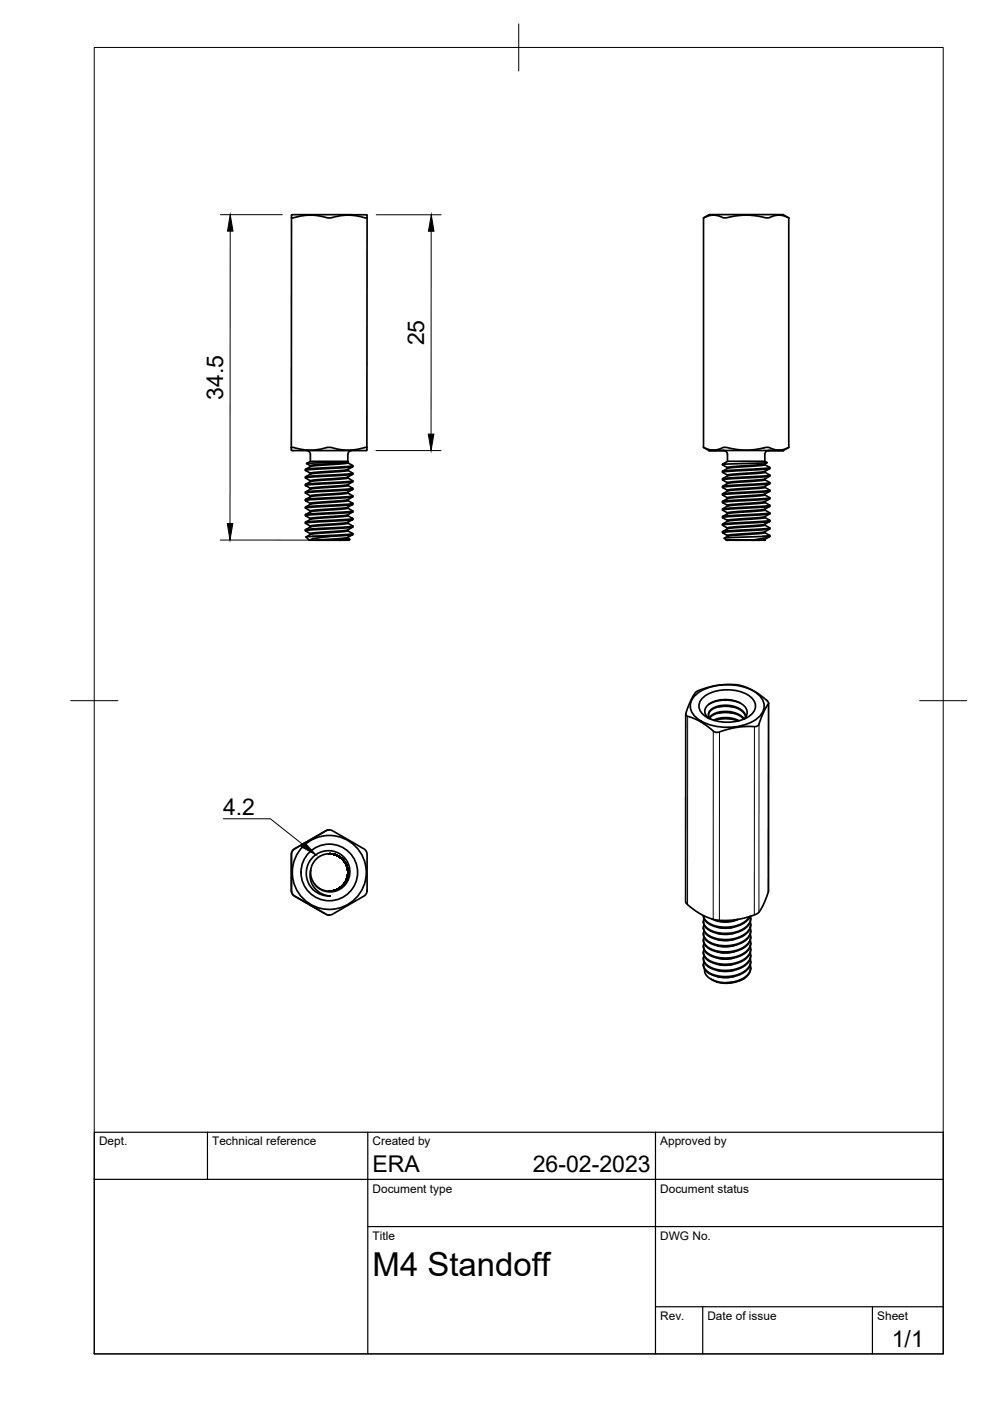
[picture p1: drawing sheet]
<svg xmlns="http://www.w3.org/2000/svg" width="210mm" height="297mm" viewBox="0 0 210 297" stroke-linecap="round" stroke-linejoin="round" font-family="sans-serif">
<!-- layer: Visible -->
<g fill="none" stroke="#000" stroke-width=".36">
<path d="M61.8 46.1v48.8M77.8 46.1v-.4a1.18 1.18 0 0 0-1.2-.2h-14.6l-.2 .1v.6l3.4-.6 1.9 .1 2.6 .5 3.6-.6 1.9 .1 2.3 .5 .3-.1v48.8M149.2 46.2l1.7-.6 1.3 .1 1.1 .5h.6l2-.4 2.3-.2 2.3 .2 2 .4h.6l1.1-.5 1.3-.1 1.7 .6M150.3 45.5l-1.1 .7v48.7M150.4 45.5h15.7M166.1 45.5l1.1 .7M167.2 46.2v48.7M61.8 94.9l2.7 .5h1.9l3.7-.5 2.2 .4 1.8 .1 3.6-.5 .1 .5-15.9 .1-.1-.1zM65 95.5a.79 .79 0 0 1 .8 .8v1.5M65 98.3l.8 .4M65.8 97.8h7.9M65.8 98.7v.2"/>
<path d="M65.8 97.8l-.8 .5M65.8 98.9l-1 .6M73.7 99.6l-7.9 .7M73.7 98l-7.9 .7M73.7 99.7l1.1 .7-9.2 .6-.8 .1v.2M73.7 98.1l1.1 .6-9.4 .7-.6 .1v.2M73.7 99.6v.2l-.4 .1-7.5 .6M73.7 98.1l-7.9 .8M73.7 96.3v1.5M73.7 97.9v.2M73.7 97.8l.2 .1M73.9 97.9l-8.9 .4"/>
<path d="M73.9 97.9l-.2 .1M74.6 95.5a.79 .79 0 0 0-.8 .8M74.8 99l-1.1 .6M74.8 98.7v.3l-.8 .1-9.2 .6 1 .6M149.2 94.9l1.7 .5 1.3-.1 1.4-.5 3.9 .6 2.5-.1 2.8-.5 1.4 .5 1.3 .1 1.7-.5M149.2 94.9l1.1 .6M153.2 99.9v.2M153.2 98.6l1 .6M153.5 95.5l.4 .2 .3 .4v1.7M153.5 95.5h-3.1h15.6h-3.1M153.7 98.4h-.5M154.2 97.8h8"/>
<path d="M154.2 97.8l-1 .7M162.1 100l-7.9 .7M162.2 98.5l-7.6 .7-1.4 .7M162.2 98.5l1 .6M162.2 98.3v.2M162.2 100v.1M162.6 98.1l-1.1 .4-7 .5-.3 .1v.2M162.9 95.5l-.5 .2-.2 .6v1.5l.4 .3-8.7 .3-.7 .2M163.2 99.1l-.9 .2-7.4 .4-1.7 .2M163.2 99.1v.3l-.6 .1-7.5 .4-1.9 .2M163.2 99.4l-1.1 .6M167.2 94.9l-1.1 .6"/>
<path d="M64.8 102.7v.2M64.8 104.3v.2M64.8 105.9v.2M64.8 110.7v.2M64.8 112.3v.2M64.8 112.6l1 .5M64.8 111l1 .6M64.8 109.4l1 .5M64.8 104.5l1 .6M64.8 102.9l1 .6M64.8 101.4l1 .5M64.9 113.9l.8 .6"/>
<path d="M65.7 114.5h6.2M65.8 100.3v.2M65.8 101.9v.2M65.8 103.5v.2M65.8 106.7v.2M65.8 108.3v.2M65.8 109.9v.2M65.8 113.1v.2M65.8 113.3l-.9 .5M65.8 110.1l-1 .6M65.8 108.5l-1 .6M65.8 106.9l-1 .6"/>
<path d="M65.8 105.3l-1 .6M65.8 102.1l-1 .6M65.8 100.5l-1 .6M66.2 113.7h3.6M66.2 113.7l-1.3 .2M69.8 113.7l-3.3 .5-.8 .3M73.7 112.5l1.1 .6-8.6 .6M73.7 114.1l.4 .3-2.2 .1M73.7 114.1l-3.9 .4M73.7 112.5l-7.9 .8M73.7 107.6l-7.9 .7M73.7 106l-7.9 .7"/>
<path d="M73.7 104.4l-7.4 .6-.5 .1v.2M73.7 112.4v.1M73.7 113.9v.2M73.7 110.9l1.1 .7-10 .7M73.7 109.3l1.1 .6-10 .8M73.7 107.7l1.1 .6-1.5 .2-7.7 .5-.8 .1v.2M73.7 106.1l1.1 .7-9.4 .6-.6 .1v.2M73.7 104.5l1.1 .6-10 .8M73.7 102.9l1.1 .7-10 .7M73.7 101.3l1.1 .6-10 .8M73.7 110.9l-7.4 .7-1.5 .7M73.7 109.3l-7.9 .8"/>
<path d="M73.7 107.6v.2l-.4 .1-7.5 .6M73.7 106.1l-7.9 .8M73.7 104.5l-7.9 .8M73.7 102.9l-7.4 .7-.5 .1-1 .6M73.7 101.3l-7.9 .8M73.7 101.1v.2M73.7 102.8v.1M73.7 104.4v.1M73.7 105.9v.2M73.7 109.1v.2M73.7 110.8v.1M74.1 114.4a3.9 3.9 0 0 1-2.2 .1"/>
<path d="M74.8 113.4l-1.5 .7-6.3 .4M74.8 111.8l-1.5 .7-6.4 .4-1.1 .2M74.8 110.2l-1.3 .6-7 .6-.7 .1v.2M74.8 108.5l-1.1 .7-.6 .1-7.3 .6M74.8 102.2l-1.4 .7-7.6 .6M74.8 100.5l-1.1 .7-.4 .1-7.5 .6M74.8 103.8l-1.1 .6M74.8 105.4l-1.1 .6M74.8 107l-1.1 .6M74.8 100.3v.3l-.9 .1-7.7 .4-1.4 .3M74.8 101.9l-.1 .3-.6 .1-8 .4-1.3 .2M74.8 103.5v.3l-.6 .1-8.2 .4-1.2 .2"/>
<path d="M74.8 105.1l-.1 .3-.8 .1-9.1 .6 1 .7M74.8 106.7l-.1 .3-.7 .1-9.2 .6 1 .6M74.8 108.3v.3l-.7 .1-8.1 .4-1.2 .3M74.8 109.9l-.1 .3-.4 .1-8.5 .5-1 .2M74.8 111.5v.3l-.6 .1-8.2 .4-1.2 .3M74.8 113.1v.3l-.5 .1-4.5 .2M153.2 104.7v.2M153.2 106.3v.2M153.2 107.9v.2M153.2 112.7v.2M153.2 113l1 .5M153.2 111.4l1 .6"/>
<path d="M153.2 108.1l1 .6M153.2 106.6l1 .6M153.2 105l1 .5M153.2 103.4l1 .6M153.2 100.1l1 .6M153.6 114.1l.4 .4M154.2 100.7v.2M154.2 103.9v.2M154.2 105.5v.2M154.2 108.7v.2M154.2 111.9v.2M154.2 113.5v.2"/>
<path d="M154.3 100.9l-1.1 .6v.2M154.3 113.7l-.7 .4M154.3 112.1l-1.1 .6M154.3 110.5l-1.1 .6M154.3 108.9l-1.1 .6M154.3 105.7l-1.1 .6M154.3 104.1l-1.1 .6M154.3 102.5l-1.1 .6M159.2 114.5h-5.2h7.8M161.7 113.7h1.5M162.1 112.8l-6.6 .5-1.3 .2M162.1 111.2l-7.9 .7"/>
<path d="M162.1 109.6l-7.1 .6-.7 .1-.1 .2M162.1 108l-7.9 .7M162.1 104.8l-6.6 .5-1.3 .2M162.1 103.2l-7.9 .7M162.1 101.6l-7.1 .6-.7 .1-.1 .2M162.2 111.3l1 .7-10 .7M162.2 103.3l1 .7-10 .7M162.2 100.1l1 .6-9 .7-1 .1M162.2 114.3v.2h-.4M162.2 114.5h-1.2M162.2 112.9l-7.9 .8M162.2 111.2l-.1 .2-.4 .1-7.4 .6"/>
<path d="M162.2 109.7l-7.9 .8M162.2 108.1l-7.9 .8M162.2 106.5l-7.6 .7-1.4 .7M162.2 104.9l-7.9 .8M162.2 103.2l-.1 .2-.4 .1-7.4 .6M162.2 101.7l-7.9 .8M162.2 100.1l-7.9 .8M162.2 112.9l1 .6M162.2 109.7l1 .6M162.2 108.1l1 .6M162.2 106.5l1 .6M162.2 104.9l1 .6"/>
<path d="M162.2 101.7l1 .6M162.2 101.5v.2M162.2 104.7v.2M162.2 106.3v.2M162.2 108v.1M162.2 109.5v.2M162.2 112.7v.2M163.1 113.8l-1.2 .6-2.7 .1M163.2 113.5l-1.4 .2-8.2 .4M163.2 110.3l-1.4 .2-7.9 .5-.7 .1v.2M163.2 108.7l-1.3 .2-7.9 .5-.7 .1-.1 .2M163.2 107.1l-.9 .2-7.4 .4-1.7 .2"/>
<path d="M163.2 105.5l-10 .8M163.2 102.3l-1.2 .2-8.1 .5-.7 .1v.2M163.2 100.7v.3l-.5 .1-9.5 .6 1 .6M163.2 102.3v.3l-.8 .1-7.9 .4-1.3 .3M163.2 103.9v.3l-.7 .1-7.8 .4-1.5 .3M163.2 105.7l-9.1 .7-.9 .2M163.2 107.1v.3l-.6 .1-7.5 .4-1.9 .2M163.2 108.9l-10 .8 1 .6M163.2 110.3v.3l-.8 .1-7.9 .4-1.3 .3M163.2 111.9v.3l-.7 .1-7.8 .4-1.5 .3M163.2 113.7l-1 .4-3 .4M163.2 105.8l-1.3 .6-7.1 .6-.6 .1v.2"/>
<path d="M163.2 105.5v.2M163.2 108.7v.2M163.2 113.5v.2M163.2 101l-1.1 .6M163.2 102.6l-1.1 .6M163.2 104.1l-1.1 .7M163.2 107.4l-1.1 .6M163.2 109l-1.1 .6M163.2 110.6l-1.1 .6M163.2 112.1l-1.1 .7M147.2 147.7a10.2 10.2 0 0 1 8.6-2.4 8 8 0 0 1 5.9 3 3 3 0 0 1-1.1 4 11.7 11.7 0 0 1-12.8 0 3 3 0 0 1-.6-4.6zM147.4 146.8l1-.5 2.8-.8 2.5-.4h2.1l1.2 .2 1.7 .6 1.5 .8 1.4 1.1a2.21 2.21 0 0 1 1.4 1.3l-1 1.7-.8 1.9a1.24 1.24 0 0 1-1 1.3l-3.5 .1-3.2 .8a2.43 2.43 0 0 1-2.1 .2l-2.7-2-1.3-.7-1.6-.5a.55 .55 0 0 1-.3-.8l1-2.7z"/>
<path d="M149.3 147.7a9 9 0 0 1 9.8 0 2.33 2.33 0 0 1 0 3.9 9 9 0 0 1-9.8 0 2.33 2.33 0 0 1 0-3.9zM150.2 151.6l.3-.8 1-.7 1.2-.3 1.5-.1 1.5 .3 1 .4 .9 .7 .5 .9-.4-1.1-1-.7-1.6-.6-1.6-.1-1.8 .4-1.1 .7-.4 .6v.4l.5 .9M150.4 152.3l-.6-.5-.4-.8 .1-.8 .7-.8 .8-.5 1.5-.5 1.6-.1 1 .1a3.4 3.4 0 0 1 3.3 2.7l-.2 .7-.6 .7M150.4 152.1l.7-.6 .9-.4 2.2-.3 2.1 .5 1.5 1.1M150.5 152.2l.6-.6 .7-.3 2-.3 2.3 .4 1.1 .6 .5 .5M151.3 152.7l1.4-.5h1.6l1.4 .2 1 .4M151.5 152.8l1.1-.4 1.3-.1 1.5 .2 1.1 .4M152 152.6l2.2-.2 1.5 .2M152 151.2l2.1-.1 1.6 .2M152 149.9l2-.2 1.7 .3M156.9 149l-1.6-.4-2.1-.2-1.7 .4-1.3 .6M163 149.1l-.1 39.8-1.1 2.9-1 1.7-1.6 .8-3 .7-3.4 .1-2-.3-1.7-.7-1.1-.6-1.7-1.2-.9-1v-39.9"/>
<path d="M69.8 175.9a5.5 5.5 0 0 0-2.4 1.2l-4.1 2.4a2.13 2.13 0 0 0-1.5 2.7v4.6a4.7 4.7 0 0 0 .2 2.8l.4 .4 5 2.8a5.5 5.5 0 0 0 2.4 1.2M69.8 175.9h.1M62.1 180.2l5.3-3.1a5 5 0 0 1 2.5-1.2l.5 .2 5.9 3.4a2.13 2.13 0 0 1 1.5 2.7v4.6a4.7 4.7 0 0 1-.2 2.8l-.4 .4-5 2.8a5.1 5.1 0 0 1-2.5 1.2l-.8-.3-4.7-2.7a5.2 5.2 0 0 1-2.2-1.5 6 6 0 0 1-.2-2.9v-3.5a4.7 4.7 0 0 1 .2-2.7zM65.9 184.5a4 4 0 0 1 5.4-3.2 4 4 0 0 1 1.7 6 4 4 0 0 1-6.3 .2M66.3 181.8l1.2-.9 1.5-.5h1.3l1.5 .5 1.2 .9 .8 1.2 .4 1.5-.2 1.5a4.1 4.1 0 0 1-3.2 3 4.1 4.1 0 0 1-4.1-1.6l-.7-1.4-.1-1.5-.2 1.4 .2 .8 .7 1.5 .9 .9 .8 .4 1.7 .5a4.8 4.8 0 0 1-4.7-6.7zM69.8 194h.1M69.8 190h.2zM69.8 181l1.3 .2 1.1 .6 .8 .9 .6 1.2a4 4 0 0 1-1 3.9M69.8 181l1.4 .3 1.3 .7 .8 1.1 .5 1.6-.2 1.5-.8 1.4-1 .8-1 .4-.7 .1h-.3l1-.1 1-.4 1-.8 .8-1.4 .2-1.5-.5-1.6-.8-1.1-1.3-.7-1.4-.3 1.4 .3 1.3 .7 .8 1.1 .5 1.6-.2 1.3-.8 1.6-1.4 1-1.6 .3 1.4-.2 1.3-.8 .8-1 .5-1.6-.2-1.4-.8-1.5-1.4-1-1.6-.4 1.4 .3 1.3 .7 .8 1.1 .5 1.6-.2 1.3-.8 1.6-1.5 1-1.5 .3 1.4-.2 1.3-.8 .7-.9 .6-1.6-.2-1.5-.8-1.5-1.5-1.1-1.5-.3 1.4 .3 1.2 .7 .8 .9 .6 1.7-.2 1.7-.8 1.3-1.5 1-1.5 .3 1.5-.3 1.3-.8 1-1.5 .2-1.3-.2-1.4-1-1.4-1.3-.9-1.5-.3 1.5 .3 1.3 .9 .9 1.3 .3 1.1-.2 1.7-1 1.5-1.3 .8-1.5 .3 1.4-.2 1.3-.8 .8-1 .5-1.6-.3-1.7-1-1.5-1.3-.8zM69.8 181l1.4 .3 1.3 .7 .8 1 .5 1.7-.2 1.5-.8 1.4-1.3 1-1.4 .3h-.3l1.7-.3 1.3-1 .8-1.4 .2-1.4-.3-1.3-1-1.5-1.3-.7zM72.6 187.8a3.9 3.9 0 0 0 .9-4.3 3.9 3.9 0 0 0-3.7-2.5l1.4 .3 1.3 .7 1 1.5 .3 1.3-.3 1.7-1 1.4-1.3 .8-1.4 .2 1.4-.2 1.2-.7 1-1.3 .4-1.6-.4-1.8-.8-1.2-1.4-.8-1.4-.3 1.4 .3 1.2 .7 1 1.3 .4 1.7-.4 1.7-1 1.3-1.2 .7-1.4 .2 1.4-.2 1.2-.7 .8-1 .6-1.6-.2-1.8-.9-1.3-1.5-1-1.4-.3 1.4 .3 1.2 .7 .8 1 .6 1.6-.2 1.7-.9 1.3-1.5 1.1-1.4 .2 1.4-.2 1.2-.7 .8-1 .6-1.6-.2-1.7-.9-1.4-1.5-1-1.4-.3 1.4 .3 1.2 .7 .9 1 .5 1.7-.2 1.5-.9 1.4-1.5 1.1-1.4 .2 1.4-.2 1.2-.7 .9-1.2 .5-1.5-.2-1.6-.9-1.4-1.5-1-1.4-.3 1.4 .3 1.2 .7 1.1 1.5 .3 1.2-.2 1.5-.9 1.4-1.4 1-1.5 .3 1.5-.3 1.4-.9 .8-1.2 .3-1.2-.3-1.7-.8-1.3-1.5-1-1.4-.3 1.5 .3 1.4 1 .8 1.2 .3 1.2-.3 1.7-.8 1.2-1.4 1-1.5 .3 1.5-.3 1.4-1 .8-1.1 .3-1.2-.3-1.7-.8-1.3-1.4-1-1.5-.3 1.5 .3 1.4 1 .8 1.2 .3 1.2-.3 1.7-.8 1.2-1.4 1-1.5 .3 1.4-.2 1.3-.8 1-1.4 .3-1.3-.3-1.7-.8-1.2-1.4-1-1.5-.3 1.4 .3 1.3 .8 1 1.4 .3 1.3-.3 1.7-.8 1.1-1.4 1-1.5 .3M72.6 187.8h.1"/>
<path d="M150.9 194.8l.8 .3 1.6 .3h1.4l1.6-.4M155.7 199.2l-1.4 .2-2.3-.2M155.7 197.9l-1.4 .2-2.3-.2M155.7 196.5l-1.8 .3-1.9-.2M156.5 194.9l-1.4 .5-1.1 .1-1.5-.1-1-.3M159 194.3l-.7 1-1.3 .8-1.7 .5-1.8 .2-1.6-.3-1.5-.6-.9-.7-.4-1.1 .4 .9 .9 .8 1.3 .5 1.7 .3 1.7-.1 1.8-.5 1.1-.6 .9-1.1M159.1 199.4v1.1l-.3 .6-.6 .7-1.7 .9-2.3 .4-2.1-.1-1.8-.7-.7-.6-.3-.5-.2-.5 .2-.7M159.1 198v1.1l-.9 1.3-1.7 1-2.2 .4-2.4-.2-1.6-.6-1-1-.2-.6 .2-.7M159.1 196.7l.1 .8-.2 .6-.8 1-1.7 1-2.2 .4-2-.1-1.1-.3-1-.5-.9-1-.2-.6 .2-.6M159.1 195.4l.1 .8-.2 .6-1 1.2-1.4 .7-2.1 .5-2.3-.1-2-.8-.9-1.1-.2-.5 .2-.6M159.1 194.3l.1 .6-.3 .7-1 1.2-1.6 .7-2.2 .4-2.1-.2-1.8-.7-.9-1-.2-.6 .2-.6M159.2 194.7l-.2 1-.3 .5-.8 .7-1.7 .8-1.8 .3-2.2-.1-1.7-.6-1-.8-.3-.7-.1-.5"/>
<path d="M159.2 196l-.2 1-1.1 1.2-1.6 .8-1.9 .4-2.2-.2-1.7-.6-1-.8-.3-.7-.1-.5M159.2 197.3l-.2 1-1 1.1-1.7 .9-2 .4-2.1-.2-1.8-.6-1-1-.3-.9M159.2 198.6l-.3 1.1-.9 1.1-1.6 .8-2.1 .4-2.4-.2-1.4-.5-1-.9-.4-1.2M159.2 199.9l-.3 1.2-1.1 1.1-1.4 .7-1.9 .4-1.9-.1-2-.6-1.2-1-.3-1M152 201.8l1.5 .2 2.2-.2M152 200.5l1.5 .2 2.2-.2M155.7 207l-1.4 .3-2.3-.3M155.7 205.7l-1.4 .3-2.3-.3M155.7 204.4l-1.8 .3-1.9-.3M155.7 203.1l-1.6 .3-2.1-.3M157.7 207.5l-1.6 .6-2 .2M159.1 204.6l.1 .7-.2 .6-1 1.2-1.5 .8-2.1 .5-2.1-.2-1.6-.6-1-.9-.3-.6v-.6"/>
<path d="M159.1 203.3l.1 .7-.2 .5-.8 1.2-1.5 .8-2.2 .5-2.3-.1-1.8-.6-1.1-1.1-.2-.5 .1-.8M159.1 202v1.1l-.5 .9-.5 .5-.9 .5-1.2 .5-1.8 .2-2.4-.2-1.6-.7-.6-.4-.4-.7 .1-1.1M159.1 200.6v1.2l-.3 .6-.6 .7-1.7 .9-2.3 .4-2.1-.1-1.8-.7-.7-.6-.3-.5-.2-.5 .2-.7M159.2 201.2l-.3 1.1-1 1.2-1.7 .8-2 .3-2.3-.2-1.6-.6-.9-1-.3-.9M159.2 202.5l-.2 1-.4 .6-.7 .7-1.4 .7-2.1 .4-2.4-.2-1.7-.6-.9-1-.3-.9M159.2 203.8l-.3 1.2-1 1-1.7 .9-1.8 .3-2.1-.1-1.9-.7-1-1-.3-.9M159.2 205.2l-.1 .7-.3 .6-1.1 1-1.8 .7-2.2 .3a5 5 0 0 1-2.5-.7l-.5-.3"/>
<circle cx="69.8" cy="185" r="6"/>
<circle cx="69.8" cy="185" r="7.8"/>
</g>
<!-- layer: Visible Narrow -->
<path d="M145.8 151.9v39.9M151.2 155v39.9M152.5 155.2v39.9M160 154.1l-.1 39.9M160.9 153.5v39.9M162.9 149.2v40" fill="none" stroke="#000" stroke-width=".21"/>
<!-- layer: BORDER -->
<path d="M20 10.1h180v276.9h-180zM110 5.1v10M15 148.6h10M195 148.6h10" fill="none" stroke="#000" stroke-width=".21"/>
<!-- layer: TITLEBLOCK -->
<path d="M20 240.1h180v46.9h-180zM20 250h180M44 240.1v9.9M78 240.1v46.9M139 240.1v46.9M78 260.1h122M139 277.1h61M149 277.1v9.9M185 277.1v9.9" fill="none" stroke="#000" stroke-width=".25"/>
<!-- layer: FD_Dimensions -->
<path d="M46.7 45.5h13.2M48.8 49v62M79.8 45.5h13.7M91.4 49v43M79.7 95.5h13.8M46.7 114.5h21" fill="none" stroke="#000" stroke-width=".21"/>
<path d="M48.8 45.5l.6 3.5h-1.2zM91.4 45.5l.6 3.5h-1.2zM90.8 92h1.2l-.6 3.5zM48.2 111h1.2l-.6 3.5z" fill="#000" stroke="#000" stroke-width=".21"/>
<!-- layer: Leaders -->
<path d="M64.6 178.6l2.4 2.6-3.1-1.7z" fill="#000" stroke="#000" stroke-width=".21"/>
<path d="M47.3 173.6h10l6.9 5.5" fill="none" stroke="#000" stroke-width=".21"/>
<text font-size="7" x="79" y="270.6">M4 Standoff</text>
<g font-size="4.9">
<text x="90" y="73.2" transform="rotate(-90 90 73.2)">25</text>
<text x="47.3" y="84.8" transform="rotate(-90 47.3 84.8)">34.5</text>
<text x="47.3" y="172.9">4.2</text>
<text x="79" y="248.5">ERA</text>
<text x="113" y="248.5">26-02-2023</text>
<text x="189.1" y="285.7">1/1</text>
</g>
<g font-size="2.5">
<text x="21" y="242.9">Dept.</text>
<text x="45" y="242.9">Technical reference</text>
<text x="79" y="242.9">Created by</text>
<text x="140" y="242.9">Approved by</text>
<text x="79" y="252.8">Document type</text>
<text x="140" y="252.8">Document status</text>
<text x="79" y="262.9">Title</text>
<text x="140" y="262.9">DWG No.</text>
<text x="140" y="279.9">Rev.</text>
<text x="150" y="279.9">Date of issue</text>
<text x="186" y="279.9">Sheet</text>
</g>
</svg>
